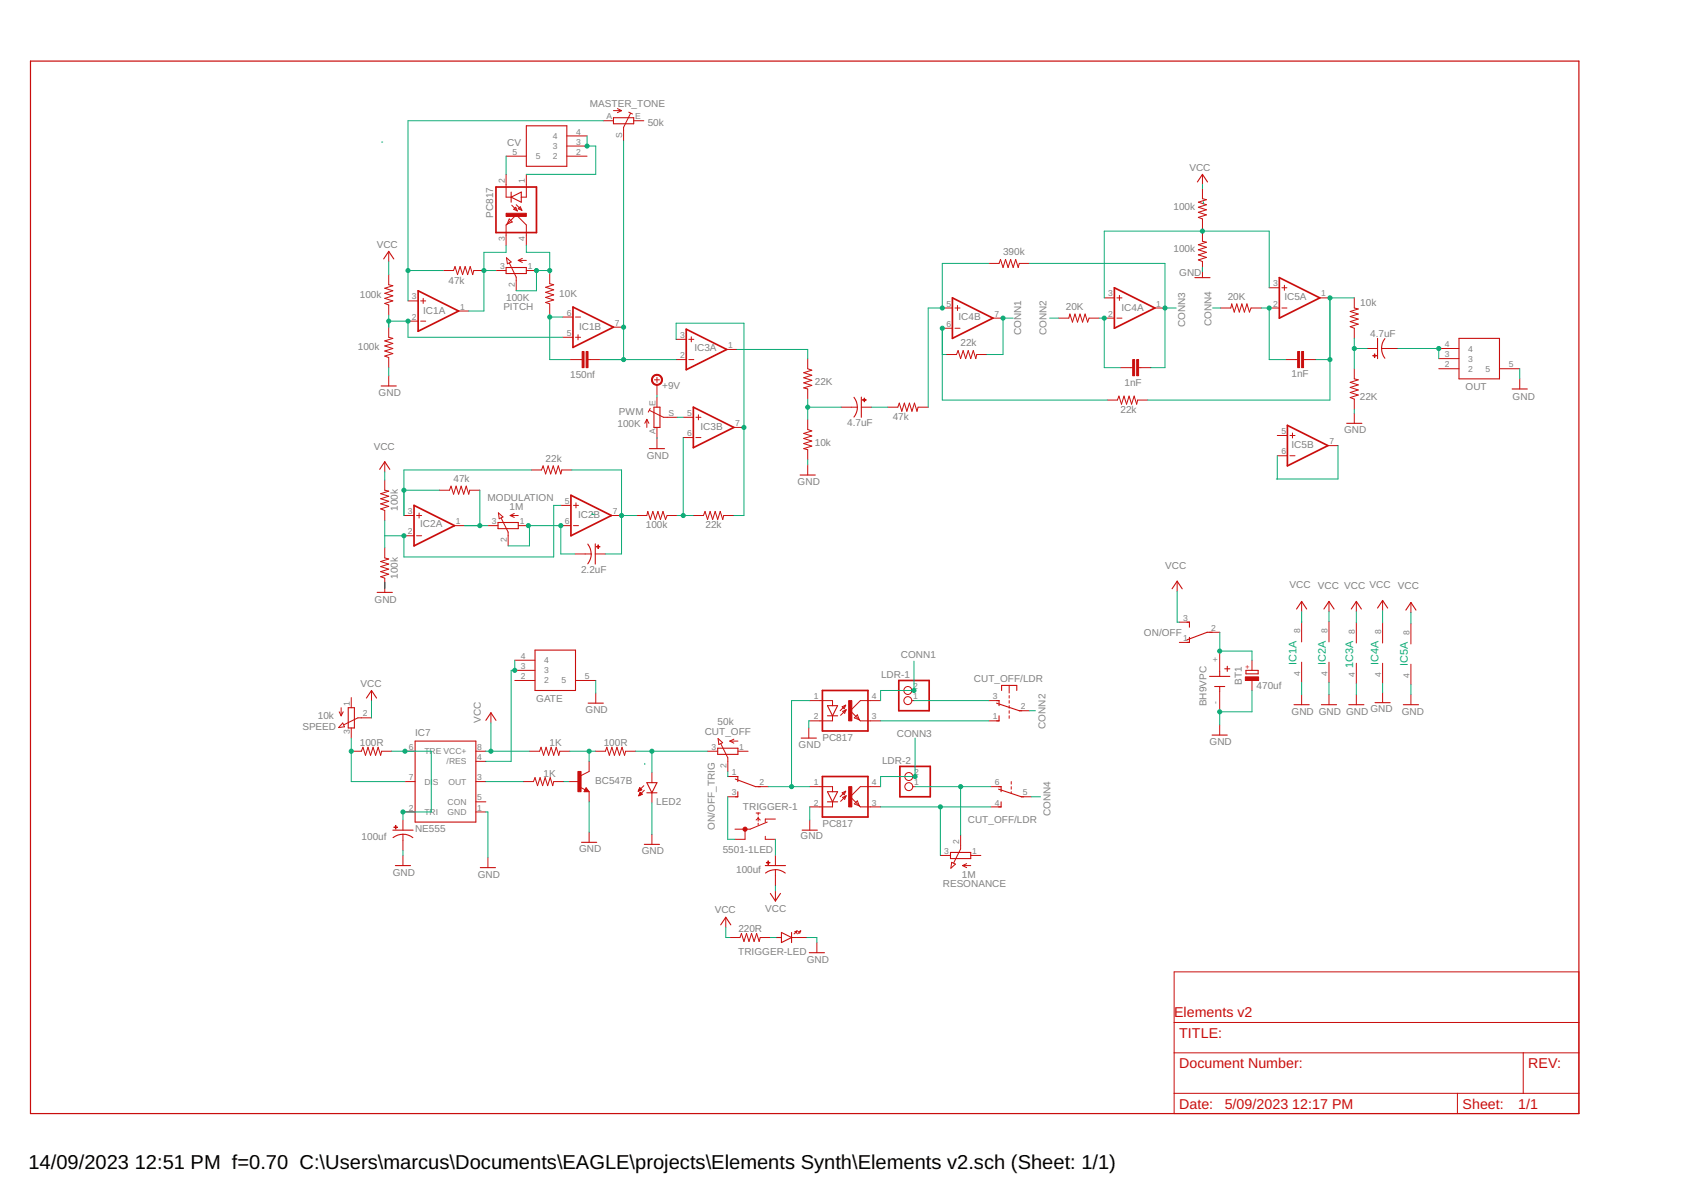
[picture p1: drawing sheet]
<svg xmlns="http://www.w3.org/2000/svg" width="297mm" height="210mm" viewBox="0 0 297 210" stroke-linecap="round" stroke-linejoin="round" font-family="sans-serif">
<g fill="none" stroke="#c90d0c" stroke-width=".3">
<path d="M87.1 32.9h7.1v8h-7.1zM73.4 51.1l7.2 3.5-7.2 3.6zM100.6 53.9l7.2 3.6-7.2 3.5zM120.5 57.8l7.2 3.6-7.2 3.5zM167.3 52.3l7.1 3.6-7.1 3.5zM195.7 50.5l7.2 3.6-7.2 3.6zM224.7 48.8l7.1 3.5-7.1 3.6zM121.8 71.5l7.1 3.6-7.1 3.5zM226.1 74.7l7.2 3.6-7.2 3.5zM72.7 88.8l7.1 3.5-7.1 3.6zM100.3 87l7.1 3.6-7.1 3.5zM157.9 119.5h5.3v5.3h-5.3z"/>
<path d="M144.5 121.3h8v7.1h-8zM144.5 136.4h8v7.1h-8zM158.1 134.6h5.3v5.4h-5.3z"/>
</g>
<g fill="none" stroke="#c90d0c" stroke-width=".18">
<path d="M107.8 19.4h1.4M108.5 19.1l.7 .3M109.2 19.4l-.7 .4M110.4 19.7l.7 .3M110.8 19.9l-1.3 2.5v2.4M88.9 30.6v4h.9M88.9 27.4h3.6M89.1 39.3l1.6-1.6 1.8 1.8v3.6M89.1 39.3l-.2 .2v3.6M89.5 38.5l.5 .5-.9 .3zM89.9 36l1 1M90.2 36.8l.4-.4 .3 .6z"/>
<path d="M90.7 36l1 .9M91.4 36.3l.3 .6-.7-.2zM92.5 30.6v4h-.9M99.6 27.4h3.5M99.6 25.7h3.5M99.6 23.9h3.5M106 21.2h1.8M111.3 21.2h1.8M211.2 33.1v1.8l.7 .2-1.4 .4 1.4 .5-1.4 .4 1.4 .5-1.4 .4 1.4 .4-1.4 .5 .7 .3v1.7M211.2 30.6v1.8M68.3 48.2v1.8l.7 .2-1.4 .4 1.4 .5-1.4 .4 1.4 .5-1.4 .4 1.4 .5-1.4 .4 .7 .3v1.8M68.3 44.2v1.7"/>
<path d="M68.3 57.5v1.7l.7 .2-1.4 .5 1.4 .4-1.4 .5 1.4 .4-1.4 .5 1.4 .4-1.4 .4 .7 .3v1.8M71.7 52.9h1.7M71.7 56.4h1.7M73.9 52.9h.9M73.9 56.4h.9M74.3 52.4v.9M77.9 47.5h1.8l.2-.7 .5 1.4 .4-1.4 .5 1.4 .4-1.4 .4 1.4 .5-1.4 .4 1.4 .2-.7h1.8M80.6 54.6h1.7M87.1 47.5h1.8M89 45.3l.8 .7-.7 .3zM89.5 46.2l1.2 2.5v2.4M91 45.7h1.5"/>
<path d="M91 45.7l.8 .4M91.8 45.4l-.8 .3M92.5 47.5h1.7M96.6 48v1.8l.7 .2-1.5 .5 1.5 .4-1.5 .5 1.5 .4-1.5 .4 1.5 .5-1.5 .4 .8 .3v1.8M98.9 59.2h1.7M98.9 55.7h1.7M101.1 59.2h.9M101.1 55.7h.9M101.5 58.8v.9M107.8 57.5h1.7M118.8 59.6h1.7M121 59.6h.9"/>
<path d="M121.4 59.2v.8M165.5 54.1h1.8M165.5 57.7h1.8M167.7 54.1h.9M167.7 57.7h.9M168.2 53.7v.8M173.7 46.3h1.8l.2-.7 .5 1.4 .4-1.4 .5 1.4 .4-1.4 .5 1.4 .4-1.4 .5 1.4 .1-.7h1.8M174.4 55.9h1.8M186 55.9h1.7l.2-.7 .5 1.4 .4-1.4 .5 1.4 .4-1.4 .5 1.4 .4-1.4 .5 1.4 .2-.7h1.8M194 55.9h1.7M194 52.3h1.7M196.2 55.9h.9"/>
<path d="M196.2 52.3h.9M196.6 51.9v.9M202.9 54.1h1.7M211.2 40.6v1.8l.7 .1-1.4 .5 1.4 .4-1.4 .5 1.4 .4-1.4 .5 1.4 .4-1.4 .5 .7 .2v2.9M214.4 54.1h1.8l.2-.7 .4 1.4 .5-1.4 .4 1.4 .4-1.4 .5 1.4 .4-1.4 .5 1.4 .3-.7h1.7M222.9 54.1h1.8M222.9 50.5h1.8M225.2 54.1h.9M225.2 50.5h.9M225.6 50.1v.9M231.8 52.3h1.8M237.9 52.3v1.8l.7 .2-1.4 .4 1.4 .5-1.4 .4 1.4 .4-1.4 .5 1.4 .4-1.4 .5 .7 .3v1.7"/>
<path d="M68.3 66v1.8M100.1 63.2h2.1M103.3 63.2h2.2M113.6 73.7v1.4M113.6 73.7l-.3 .7M113.6 73.7l.4 .7M114.1 72.1l2.4 1.2h2.5M114.2 71.7l-.3 .7M115 66.7h.8M115.4 66.3v.9M115.4 67.6v1.8M115.4 69.7v1.8"/>
<path d="M115.4 75.1v1.8M115.4 77v1.8M118.8 63.2h1.7M120 73.3h1.8M120 76.9h1.8M121 63.2h.9M122.2 73.3h.9M122.2 76.9h.9M122.7 72.9v.8M127.7 61.4h1.7M128.9 75.1h1.8M141.9 73.7v1.7l.7 .3-1.4 .4 1.4 .5-1.4 .4 1.4 .5-1.4 .4 1.4 .5-1.4 .4 .7 .2v1.8"/>
<path d="M141.9 63v1.8l.7 .2-1.4 .5 1.4 .4-1.4 .5 1.4 .4-1.4 .4 1.4 .5-1.4 .4 .7 .2v1.8M147.8 71.5h2.8M151.3 71.5h1.8M155.9 71.5h1.8l.3-.7 .4 1.4 .5-1.4 .4 1.4 .4-1.4 .5 1.4 .4-1.4 .5 1.4 .2-.7h1.7M166.2 62.3h1.8l.3-.7 .4 1.4 .5-1.4 .4 1.4 .5-1.4 .4 1.4 .5-1.4 .4 1.4 .2-.7h1.8M194.5 70.3h1.8l.3-.7 .4 1.4 .4-1.4 .5 1.4 .4-1.4 .5 1.4 .4-1.4 .5 1.4 .1-.7h1.8M196.8 64.6h2.1M200 64.6h2.2M224.4 76.5h1.7M225.8 63.2h2.1M226.6 76.5h.9M227 76.1v.8"/>
<path d="M229 63.2h2.1M233.3 78.3h1.7M237.9 64.8v1.7l.7 .2-1.4 .5 1.4 .4-1.4 .5 1.4 .4-1.4 .4 1.4 .5-1.4 .4 .7 .3v1.8M237.9 72.6v1.8M240.2 61.2h1.8M242.7 61.2h2.8M252.7 61.2h3.6M252.7 64.8h3.6M252.7 63h3.6M263.4 64.8h3.6M267 66.5v1.8M67.6 96.2v1.8l.7 .2-1.4 .4 1.4 .5-1.4 .4 1.4 .5-1.4 .4 1.4 .5-1.4 .4 .7 .3v2.5"/>
<path d="M67.6 81.1v1.8M67.6 84.3v1.8l.7 .2-1.4 .4 1.4 .5-1.4 .4 1.4 .5-1.4 .4 1.4 .4-1.4 .5 .7 .3v1.7M71 90.6h1.7M71 94.1h1.7M73.2 90.6h.9M73.2 94.1h.9M73.6 90.1v.9M77.2 86.1h1.8l.2-.7 .5 1.4 .4-1.4 .5 1.4 .4-1.4 .4 1.4 .5-1.4 .4 1.4 .2-.7h1.8M79.8 92.3h1.8M85.7 92.3h1.8M87.5 90.1l.8 .7-.6 .3zM88 91l1.3 2.5v2.4"/>
<path d="M89.6 90.6h1.4M89.6 90.6l.7 .3M90.3 90.2l-.7 .4M91 92.3h1.8M93.3 82.5h1.8l.3-.7 .4 1.4 .5-1.4 .4 1.4 .5-1.4 .4 1.4 .5-1.4 .4 1.4 .2-.7h1.8M98.5 92.3h1.8M98.5 88.8h1.8M100.7 92.3h.9M100.7 88.8h.9M101 97.3h2.8M101.2 88.3v.9M104.6 97.3h1.7"/>
<path d="M107.4 90.6h1.8M111.8 90.6h1.8l.2-.8 .4 1.4 .5-1.4 .4 1.4 .5-1.4 .4 1.4 .5-1.4 .4 1.4 .3-.6h1.8M121.8 90.6h1.8l.2-.8 .5 1.4 .4-1.4 .5 1.4 .4-1.4 .5 1.4 .4-1.4 .5 1.4 .1-.6h1.8M141.9 81.7v1.7M224.4 80.1h1.7M226.6 80.1h.9M90.4 119.5h3.6M90.4 117.8h3.6M90.4 116h3.6M101.1 119.5h3.5M206.8 102.1v1.8M207.2 109.3h1.7"/>
<path d="M207.2 112.8h1.7M212.5 111.1h1.8M214.2 114.4v3.5M219.9 116v1.8M219.9 119.5v1.8M228.6 105.6v1.8M228.6 109.2v3.6M228.6 116.3v3.6M233.4 105.6v1.8M233.4 109.2v3.6M233.4 116.3v3.6M238.3 105.6v1.8"/>
<path d="M238.3 109.4v3.5M238.3 116.5v3.6M242.9 105.5v1.8M242.9 109.4v3.5M242.9 116.5v3.6M247.8 105.8v1.8M247.8 109.6v3.5M247.8 116.7v3.5M59.6 125l.3 .7M59.9 124.3v1.4M60.2 127l.3 .7-1 .1zM60.3 125l-.4 .7"/>
<path d="M61.7 132h1.8l.3-.7 .4 1.4 .4-1.4 .5 1.4 .4-1.4 .5 1.4 .4-1.4 .5 1.4 .1-.7h1.8M61.7 122.5v1.8M61.7 127.9v1.7M65.3 126.1h-2.4l-2.5 1.2M65.3 121.3v1.8M71.1 132h1.8M71.1 137.3h1.8M83.6 132h1.7M83.6 137.3h1.7M83.6 133.7h1.7M86.2 125.2v1.8M91.9 137.3h1.8l.3-.7 .4 1.4 .5-1.4 .4 1.4 .5-1.4 .4 1.4 .4-1.4 .5 1.4 .2-.7h1.7"/>
<path d="M93 132h1.8l.2-.7 .5 1.4 .4-1.4 .5 1.4 .4-1.4 .5 1.4 .4-1.4 .4 1.4 .2-.7h1.8M99.9 137.3h1.8M101.9 138.3l.9 .4M103 138.4l.5 .7h-.9zM103.5 133.7v1.8l-1.4 .7M103.5 139.1v1.7M104.6 132h1.7l.3-.7 .4 1.4 .5-1.4 .4 1.4 .5-1.4 .4 1.4 .5-1.4 .4 1.4 .2-.7h1.8M104.6 121.7v1.8M112.1 139h.1M112.1 138.9h.2M112.2 138.8h.3M112.2 138.7h.5"/>
<path d="M112.2 139.7h.2M112.3 138.6h.3M112.3 139.6h.2M112.3 139.6h.4M112.3 138.5h.2M112.3 139.5h.5M112.4 139.4h.3M112.4 138.4l.3 .3-.6 .3zM112.4 139.3h.2M112.5 139.2l.3 .3-.6 .3zM112.5 139.2h.1M113.1 138l-1 1"/>
<path d="M113.2 138.8l-1 1M114.5 135.7v1.8M114.5 139.3v1.7M124.3 132h1.8M126.1 129.7l.8 .8-.6 .3zM126.6 130.6l1.2 2.5v2.4M127.8 140h1.8M127.8 136.4h1.8M128.2 130.2h1.4M128.2 130.2l.7 .3M128.9 129.8l-.7 .4M129.6 132h1.8"/>
<path d="M133.2 138.2h1.7M142.1 127.9v1.7M142.2 123.1h4v.9M142.2 138.2h4v.9M146.2 125.7v.9h-4M147.9 124.1l.6-.2-.2 .6zM147.9 139.3l.6-.3-.2 .6zM148 124.9l.6-.2-.2 .6zM148.5 123.9l-.9 .9M148.5 139l-.9 1M148.6 124.7l-.9 .9M148.6 139.8l-.9 1"/>
<path d="M150.6 125.6l.4 .8-.9-.3zM154.7 123.1h-3.6l-1.7 1.7 1.7 1.8h3.6M154.7 138.2h-3.6l-1.7 1.8 1.7 1.7h3.6M160.2 123.1h.3M160.2 121.3h.3M160.3 138.2h.4M160.3 136.4h.4M173.7 123.1h1.8M173.7 126.6h1.8M174.1 138.2h1.8M177.3 120.4v1.3M177.3 122.2v.4"/>
<path d="M177.3 123.1v.4M177.3 124v.4M177.3 124.8v.5M177.3 125.7v.5M177.6 137.3v.4M177.6 138.2v.4M177.6 139.1v.2M179 124.8h1.8M179.4 140h1.8M214.2 121.5v3.5M214.2 127.3v1.8M228.6 122v1.8"/>
<path d="M233.4 122v1.8M238.3 122v1.8M242.9 121.6v1.8M247.8 122v1.8M70.8 144v1.8M70.8 146.5v2.9M70.8 150.3v1.7M71.1 142.6h1.8M83.6 142.6h1.7M83.6 140.8h1.7M85.7 150.6v1.8M103.5 146.2v1.8"/>
<path d="M114.5 146.5v1.8M130.9 145.6v1.8h-1.8M132.8 142.8h.7M132.8 144l.4-.3 .3 .3M133.2 142.8v.4M133.2 143.5v.7M133.2 144.6v.3M134.4 146.9v.5h1.8M134.8 144.4l-3 1.2h-2.7M136.2 150.3v1.7M136.2 152.8v2.8M136.2 156.5v1.8"/>
<path d="M136.2 143.9h-1.8v.5M142.2 144v1.8M146.2 140.8v.9h-4M148 140.1l.6-.3-.2 .6zM150.6 140.7l.4 .9-.9-.4zM165.2 150.3h1.8M167.2 151.5l.6 .3-.8 .7zM168.7 146.7v2.4l-1.2 2.5M169.1 152h1.4M169.1 152l.7 .4M169.8 151.7l-.7 .3M170.5 150.3h1.8"/>
<path d="M174.1 141.7h1.8M127.5 161.1v1.8M128.2 164.7h1.8l.2-.7 .5 1.4 .4-1.4 .5 1.4 .4-1.4 .5 1.4 .4-1.4 .4 1.4 .2-.7h1.8M139 164.7h2.7M140 163.5l-.5 .5M140 163.5l-.4 .2M140 163.5l-.2 .5M140.7 163.5l-.6 .5M140.7 163.5l-.5 .2M140.7 163.5l-.2 .5M143.5 165.6v1.7M206.2 170.7h71.1v24.9h-71.1z"/>
<path d="M206.2 179.6h71.1M206.2 184.9h71.1M206.2 192h71.1M256 192v3.6M267.6 184.9v7.1"/>
<circle cx="159.5" cy="123.1" r=".7"/>
<circle cx="159.5" cy="121.3" r=".7"/>
<circle cx="159.6" cy="138.2" r=".7"/>
<circle cx="159.6" cy="136.4" r=".7"/>
</g>
<g fill="none" stroke="#c90d0c" stroke-width=".19">
<path d="M89.8 34.6l1.8-.9v1.8zM89.8 33.7v1.8M92.5 22.1h7.1v7.1h-7.1zM107.8 20.7h3.5v1h-3.5zM210.3 32l.9-1.4 .9 1.4M67.4 45.5l.9-1.3 .9 1.3M88.9 47h3.6v1h-3.6zM209.9 48.8h2.7M242 59.4v3.6M243.3 59.5a2.7 2.7 0 0 0-.6 1.7M256.3 59.4h7.1v7.1h-7.1zM67 67.8h2.6"/>
<path d="M114.1 78.8h2.6M114.9 71.5h1v3.6h-1zM150 69.8a2.84 2.84 0 0 1 0 3.5M151.3 69.7v3.6M236.6 74.4h2.6M242.7 61.2a2.85 2.85 0 0 0 .6 1.7M265.6 68.3h2.7M66.7 82.4l.9-1.3 .9 1.3M87.5 91.8h3.5v1.1h-3.5zM103.3 95.6a2.76 2.76 0 0 1 0 3.4M104.6 95.5v3.6M140.5 83.4h2.7"/>
<path d="M66.3 104.1h2.6M94 114.2h7.1v7.1h-7.1zM205.9 103.4l.9-1.3 .9 1.3M208.5 109.3h.4v.9M208.9 112v.8h-.4M212.5 118.8h3.5M212.9 111.1h-.9l-3.5 1.3M214.2 117.9v.9M215.1 117.5h.9M215.6 117v.9M218.9 117.8h2.1v.6h-2.1zM227.8 107l.8-1.4 .9 1.4"/>
<path d="M232.6 107l.8-1.4 .9 1.4M237.4 107l.9-1.4 .8 1.4M242 106.8l.9-1.3 .9 1.3M247 107.2l.8-1.4 .9 1.4M61.2 124.3h1.1v3.6h-1.1zM64.4 122.6l.9-1.3 .8 1.3M72.9 130.2h10.7v14.2h-10.7zM85.3 126.5l.9-1.3 .9 1.3M103 138.7v.2h-.2l.2-.4 .3 .5h-.5M103.3 123.5h2.7M113.6 137.5h1.8l-.9 1.8zM113.6 139.3h1.8"/>
<path d="M126.1 131.4h3.5v1.1h-3.5zM129.2 136.8l3.5 1.4h.9M129.2 136.4h.4v.9M129.6 139.1v.9h-.4M140.7 129.6h2.7M145.4 124h1.7l-.9 1.7zM145.4 125.7h1.7M145.4 139.1h1.7l-.9 1.7zM175 123.5l4 1.3h.5M175 123.1h.5v.9M175.4 138.6l4 1.4h.4M175.4 138.2h.5v.9"/>
<path d="M175.5 125.7v.9h-.5M175.9 121.3v-.9h2.7v.9M212.9 129.1h2.7M213.4 120.6h1.7M214.2 120.6v.9M227.3 123.8h2.7M232.1 123.8h2.7M236.9 123.8h2.7M241.5 123.4h2.7M246.5 123.8h2.7M69 145.8h3.6M69 147.1a2.84 2.84 0 0 1 3.5 0"/>
<path d="M69.4 152h2.7M84.4 152.4h2.6M102.2 148h2.6M113.2 148.3h2.6M134.4 152h3.6M135.3 156.9l.9 1.4 .9-1.4M136.2 152.7a3 3 0 0 1 1.7 .7M136.2 152.8a2.81 2.81 0 0 0-1.7 .6M140.9 145.8h2.7M145.4 140.8h1.7M167 149.7h3.5v1.1h-3.5zM175.9 140.8v.9h-.5"/>
<path d="M126.6 162.5l.9-1.4 .9 1.4M136.4 164.7h.9M137.3 163.8l1.7 .9-1.7 .9zM139 163.8v1.8M142.2 167.3h2.6"/>
</g>
<g fill="#c90d0c" stroke="#c90d0c" stroke-width=".18">
<path d="M103 61.7h.3v2.9h-.3z"/>
<path d="M102.3 61.7h.3v2.9h-.3z"/>
<path d="M105 95.7l.1 .7z"/>
<path d="M104.8 96l.6 .1z"/>
<path d="M151.8 69.9l.1 .7z"/>
<path d="M151.5 70.2l.6 .1z"/>
<path d="M199.7 63.2h.3v2.8h-.3z"/>
<path d="M199 63.2h.3v2.8h-.3z"/>
<path d="M228.6 61.7h.4v2.9h-.4z"/>
<path d="M227.9 61.7h.4v2.9h-.4z"/>
<path d="M241.4 62.2l.1 .6z"/>
<path d="M241.2 62.4l.6 .1z"/>
<path d="M101.5 135.5h.6v3.6h-.6z"/>
<path d="M69.2 145.3l.6 .1z"/>
<path d="M69.5 145l.1 .6z"/>
<path d="M149.1 123.1h.5v3.5h-.5z"/>
<path d="M149.1 138.2h.5v3.5h-.5z"/>
<path d="M88.9 37.5h3.6v.5h-3.6z"/>
<path d="M134.6 151.5l.7 .1z"/>
<path d="M134.9 151.2l.1 .6z"/>
<path d="M218.8 118.9h2.3v.6h-2.3z"/>
</g>
<g fill="#c90d0c" stroke="#c90d0c" stroke-width=".18">
<path d="M114.8 66a.98 .98 0 0 1 1.5 .3 .98 .98 0 0 1-.7 1.4 .98 .98 0 0 1-1.2-1h.2a.8 .8 0 0 1 1.1-.7 .8 .8 0 0 1 .2 1.3 .8 .8 0 0 1-1.3-.3v-.3h-.2z" fill-rule="evenodd"/>
<circle cx="130.9" cy="145.6" r=".36"/>
</g>
<path d="M5.4 10.7h271.9v184.9h-271.9z" fill="none" stroke="#c90d0c" stroke-width=".21"/>
<g fill="none" stroke="#0dab76" stroke-width=".18">
<path d="M67 25h.2M88.9 27.4v3.2M103.1 23.9v1.8h1.5v4.9h-12.1M106 21.2h-34.3v31.7M109.5 24.8v38.4M211.2 32.4v.7M211.4 35.4v.4M68.3 56.4h3.4v2.8h27.2M68.3 45.9v2.3M68.3 55.4v2.1M71.7 47.5h6.2M85 47.5h2.1"/>
<path d="M88.9 43.1v1.2h-3.9v10.3h-2.7M92.5 43.1v1.2h4.1v3.7M96.6 47.5h-2.4v3.6h-3.5M96.6 55.2v8h3.5M96.6 55.7h2.3M118.8 59.6v-2.8h11.9v33.8h-1.8M165.5 57.7v12.6h29M173.7 46.3h-8.2v7.8h-2.5v17.4M178 55.9h-1.8v6.4h-2.8M180.8 46.3h23.8v18.3h-2.4M184.4 55.9h1.6M193.1 55.9h.9v8.7h2.8"/>
<path d="M204.6 54.1h2M211.2 40.2v.4M211.2 47v.7M213 54.1h1.4M221.5 54.1h1.4v9.1h2.9M222.9 50.5v-9.9h-28.9v11.7M237.9 59.4v5.4M237.9 52.3h-4.3v18h-32M68.3 64.6v1.4M105.5 63.2h13.3M115.4 69.4v.3M115.4 76.9v.1"/>
<path d="M119 73.3h1M120 76.9v13.7M129.4 61.4h12.5v1.6M141.9 70.1v3.6M141.9 71.5h5.9M153.1 71.5h2.8M165.5 62.3h.7M231.1 63.2h2.5M235 78.3v5.8h-10.8M237.9 71.9v.7M237.9 61.2h2.3M245.5 61.2h7.2v1.8"/>
<path d="M267 64.8v1.7M67.6 82.9v1.4M67.6 91.4v4.8M71 86.1h6.2M81.6 92.3h4.1M84.3 86.1v6.2M92.8 92.3h5.7v5h2.5M93 92.3v3.6h-3.7M93.3 82.5h-22.3v8.1M98.5 88.8h-1.2v9h-26.3v-3.7h-3.4M100.5 82.5h8.7v14.8h-2.9M104 90.2v.2h.4"/>
<path d="M109.2 90.6h2.6M119 90.6h2.8M141.9 80.8v.9M224.4 80.1v4M67.6 102.3v1M90.4 116v1.8h-.6v15.9h-4.5M104.6 119.5v2.2M160.5 116.1v5.2h-5.8v1.8M206.8 103.9v5.4h.4M214.3 111.1l-.1 3.3h5.7v1.6M228.6 107.4v2M228.6 119.9v2.1"/>
<path d="M233.4 107.4v1.8M233.4 119.9v2.1M238.3 107.4v2M242.9 107.3v2.1M247.8 107.6v2M61.7 129.6v7.7h9.4M65.3 123.1v3M68.8 132h7v10.6h-5v1.4M85.3 132h7.7M85.3 137.3h6.6M86.2 127v5M99 137.3h.9"/>
<path d="M100.1 132h4.5M103.5 132v1.7M111.7 132h12.6M113.3 134.1v.2M114.5 132v3.7M127.8 136.4h.1M127.8 140v7.4h1.3M127.8 135.5v.9M134.9 138.2h7.3M142.2 126.6h-.1v1.3M142.2 123.1h-3.2v15.1M154.7 126.6h19"/>
<path d="M160.5 123.1h13.2M160.7 129.6v6.8h-6v1.8M160.7 138.2h13.4M168.7 138.2v8.5M180.8 124.8h1.1M181.2 140h1.6M219.9 121.3v3.7h-5.7v2.3M238.3 120.1v1.9M242.9 120.1v1.5M247.8 120.2v1.8M70.8 149.4v.9M85.3 142.6h.4v8"/>
<path d="M103.5 140.8v5.4M114.5 141v5.5M136.2 147.4v2.9M136.2 155.6v.9M142.2 141.7v2.3M154.7 141.7h19.4M165.2 141.7v8.6M127.5 162.9v1.8h.7M135.3 164.7h1.1M141.7 164.7h1.8v.9"/>
</g>
<g fill="#0dab76" stroke="#0dab76" stroke-width=".18">
<circle cx="71.7" cy="47.5" r=".36"/>
<circle cx="214.2" cy="125" r=".36"/>
<circle cx="86.2" cy="132" r=".36"/>
<circle cx="68.3" cy="56.4" r=".36"/>
<circle cx="71.7" cy="56.4" r=".36"/>
<circle cx="109.5" cy="63.2" r=".36"/>
<circle cx="109.5" cy="57.5" r=".36"/>
<circle cx="71" cy="94.1" r=".36"/>
<circle cx="71" cy="86.1" r=".36"/>
<circle cx="84.3" cy="92.3" r=".36"/>
<circle cx="98.5" cy="92.3" r=".36"/>
<circle cx="92.8" cy="92.3" r=".36"/>
<circle cx="109.2" cy="90.6" r=".36"/>
<circle cx="120" cy="90.6" r=".36"/>
<circle cx="130.7" cy="75.1" r=".36"/>
<circle cx="165.5" cy="54.1" r=".36"/>
<circle cx="165.5" cy="57.7" r=".36"/>
<circle cx="204.6" cy="54.1" r=".36"/>
<circle cx="160.7" cy="136.4" r=".36"/>
<circle cx="194" cy="55.9" r=".36"/>
<circle cx="211.2" cy="40.6" r=".36"/>
<circle cx="222.9" cy="54.1" r=".36"/>
<circle cx="85" cy="47.5" r=".36"/>
<circle cx="176.2" cy="55.9" r=".36"/>
<circle cx="160.5" cy="121.3" r=".36"/>
<circle cx="71.1" cy="132" r=".36"/>
<circle cx="70.8" cy="142.6" r=".36"/>
<circle cx="61.7" cy="132" r=".36"/>
<circle cx="103.5" cy="132" r=".36"/>
<circle cx="114.5" cy="132" r=".36"/>
<circle cx="168.7" cy="138.2" r=".36"/>
<circle cx="165.2" cy="141.7" r=".36"/>
<circle cx="96.6" cy="55.7" r=".36"/>
<circle cx="252.7" cy="61.2" r=".36"/>
<circle cx="233.6" cy="63.2" r=".36"/>
<circle cx="233.6" cy="52.3" r=".36"/>
<circle cx="141.9" cy="71.5" r=".36"/>
<circle cx="237.9" cy="61.2" r=".36"/>
<circle cx="94.2" cy="47.5" r=".36"/>
<circle cx="96.6" cy="47.5" r=".36"/>
<circle cx="90.4" cy="117.8" r=".36"/>
<circle cx="139" cy="138.2" r=".36"/>
<circle cx="214.2" cy="114.4" r=".36"/>
<circle cx="103.1" cy="25.7" r=".36"/>
</g>
<g font-size="3.5">
<text x="5" y="205.4">14/09/2023</text>
<text x="23.7" y="205.4">12:51 PM f=0.70 C:\Users\marcus\Documents\EAGLE\projects\Elements Synth\Elements v2.sch (Sheet: 1/1)</text>
</g>
<g font-size="2.5" fill="#c90d0c">
<text x="206.2" y="178.7">Elements v2</text>
<text x="207.1" y="182.3">TITLE:</text>
<text x="207.1" y="187.6">Document Number:</text>
<text x="268.5" y="187.6">REV:</text>
<text x="207.1" y="194.7">Date:</text>
<text x="215.1" y="194.7">5/09/2023</text>
<text x="227" y="194.7">12:17 PM</text>
<text x="256.9" y="194.7">Sheet:</text>
<text x="266.7" y="194.7">1/1</text>
</g>
<g font-size="1.9" fill="#0dab76">
<text x="227.8" y="116.9" transform="rotate(-90 227.8 116.9)">IC1A</text>
<text x="232.9" y="116.9" transform="rotate(-90 232.9 116.9)">IC2A</text>
<text x="237.7" y="117.4" transform="rotate(-90 237.7 117.4)">1C3A</text>
<text x="242.2" y="116.9" transform="rotate(-90 242.2 116.9)">IC4A</text>
<text x="247.3" y="117" transform="rotate(-90 247.3 117)">IC5A</text>
</g>
<g font-size="1.8" fill="#808080">
<text x="103.6" y="18.8">MASTER_TONE</text>
<text x="113.8" y="22.1">50k</text>
<text x="89.1" y="25.7">CV</text>
<text x="208.9" y="30.1">VCC</text>
<text x="86.6" y="38.2" transform="rotate(-90 86.6 38.2)">PC817</text>
<text x="206.1" y="36.9">100k</text>
<text x="66.2" y="43.6">VCC</text>
<text x="176.2" y="44.9">390k</text>
<text x="206.1" y="44.3">100k</text>
<text x="63.2" y="52.3">100k</text>
<text x="78.8" y="49.8">47k</text>
<text x="88.9" y="52.9">100K</text>
<text x="98.2" y="52.1">10K</text>
<text x="207.1" y="48.4">GND</text>
<text x="215.7" y="52.7">20K</text>
<text x="225.6" y="52.8">IC5A</text>
<text x="238.9" y="53.7">10k</text>
<text x="74.3" y="55.1">IC1A</text>
<text x="88.4" y="54.5">PITCH</text>
<text x="101.7" y="57.9">IC1B</text>
<text x="168.4" y="56.1">IC4B</text>
<text x="179.4" y="58.9" transform="rotate(-90 179.4 58.9)">CONN1</text>
<text x="183.8" y="58.9" transform="rotate(-90 183.8 58.9)">CONN2</text>
<text x="187.2" y="54.5">20K</text>
<text x="197" y="54.5">IC4A</text>
<text x="208.2" y="57.5" transform="rotate(-90 208.2 57.5)">CONN3</text>
<text x="212.8" y="57.3" transform="rotate(-90 212.8 57.3)">CONN4</text>
<text x="240.7" y="59.2">4.7uF</text>
<text x="62.9" y="61.4">100k</text>
<text x="122" y="61.7">IC3A</text>
<text x="168.7" y="60.9">22k</text>
<text x="66.5" y="69.6">GND</text>
<text x="100.2" y="66.5">150nf</text>
<text x="116.3" y="68.3">+9V</text>
<text x="143.1" y="67.6">22K</text>
<text x="197.5" y="67.9">1nF</text>
<text x="226.9" y="66.3">1nF</text>
<text x="238.9" y="70.3">22K</text>
<text x="257.4" y="68.5">OUT</text>
<text x="265.7" y="70.3">GND</text>
<text x="108.5" y="75.1">100K</text>
<text x="108.7" y="72.9">PWM</text>
<text x="123" y="75.5">IC3B</text>
<text x="148.8" y="74.8">4.7uF</text>
<text x="156.8" y="73.8">47k</text>
<text x="196.8" y="72.6">22k</text>
<text x="236.1" y="76.1">GND</text>
<text x="65.7" y="79">VCC</text>
<text x="95.8" y="81.1">22k</text>
<text x="113.6" y="80.6">GND</text>
<text x="143.1" y="78.3">10k</text>
<text x="226.9" y="78.7">IC5B</text>
<text x="69.9" y="89.8" transform="rotate(-90 69.9 89.8)">100k</text>
<text x="79.7" y="84.7">47k</text>
<text x="85.6" y="88">MODULATION</text>
<text x="89.5" y="89.7">1M</text>
<text x="140.1" y="85.2">GND</text>
<text x="73.8" y="92.6">IC2A</text>
<text x="101.5" y="91">IC2B</text>
<text x="113.4" y="92.7">100k</text>
<text x="123.9" y="92.7">22k</text>
<text x="69.9" y="101.7" transform="rotate(-90 69.9 101.7)">100k</text>
<text x="102.1" y="100.6">2.2uF</text>
<text x="204.7" y="100">VCC</text>
<text x="65.8" y="105.8">GND</text>
<text x="226.5" y="103.3">VCC</text>
<text x="231.5" y="103.5">VCC VCC VCC</text>
<text x="245.6" y="103.5">VCC</text>
<text x="200.9" y="111.6">ON/OFF</text>
<text x="154.8" y="119.1">LDR-1</text>
<text x="158.2" y="115.6">CONN1</text>
<text x="171.1" y="119.8">CUT_OFF/LDR</text>
<text x="63.3" y="120.6">VCC</text>
<text x="94.2" y="123.3">GATE</text>
<text x="102.9" y="125.3">GND</text>
<text x="211.9" y="124" transform="rotate(-90 211.9 124)">BH9VPC</text>
<text x="218.2" y="120.3" transform="rotate(-90 218.2 120.3)">BT1</text>
<text x="220.7" y="121">470uf</text>
<text x="226.9" y="125.6">GND GND GND</text>
<text x="240.7" y="125">GND</text>
<text x="246.2" y="125.6">GND</text>
<text x="53.1" y="128.1">SPEED</text>
<text x="55.8" y="126.3">10k</text>
<text x="63.2" y="131.1">100R</text>
<text x="72.9" y="129.3">IC7</text>
<text x="84.5" y="127" transform="rotate(-90 84.5 127)">VCC</text>
<text x="96.5" y="131.1">1K</text>
<text x="106.1" y="131.1">100R</text>
<text x="123.8" y="129">CUT_OFF</text>
<text x="126.1" y="127.3">50k</text>
<text x="140.3" y="131.4">GND</text>
<text x="144.5" y="130.2">PC817</text>
<text x="157.5" y="129.5">CONN3</text>
<text x="183.7" y="128.1" transform="rotate(-90 183.7 128.1)">CONN2</text>
<text x="212.5" y="130.9">GND</text>
<text x="95.5" y="136.4">1K</text>
<text x="104.6" y="137.6">BC547B</text>
<text x="154.9" y="134.2">LDR-2</text>
<text x="115.3" y="141.4">LED2</text>
<text x="130.5" y="142.3">TRIGGER-1</text>
<text x="184.6" y="143.3" transform="rotate(-90 184.6 143.3)">CONN4</text>
<text x="63.5" y="147.5">100uf</text>
<text x="72.9" y="146.2">NE555</text>
<text x="101.7" y="149.7">GND</text>
<text x="125.5" y="145.7" transform="rotate(-90 125.5 145.7)">ON/OFF_TRIG</text>
<text x="127" y="149.9">5501-1LED</text>
<text x="140.6" y="147.4">GND</text>
<text x="144.5" y="145.3">PC817</text>
<text x="170" y="144.6">CUT_OFF/LDR</text>
<text x="69" y="153.8">GND</text>
<text x="83.9" y="154.2">GND</text>
<text x="112.7" y="150.1">GND</text>
<text x="129.3" y="153.4">100uf</text>
<text x="165.6" y="155.9">RESONANCE</text>
<text x="169" y="154.2">1M</text>
<text x="125.6" y="160.4">VCC</text>
<text x="134.4" y="160.2">VCC</text>
<text x="129.7" y="167.7">TRIGGER-LED</text>
<text x="129.7" y="163.8">220R</text>
<text x="141.7" y="169.1">GND</text>
</g>
<g font-size="1.5" fill="#808080">
<text x="101.2" y="23.6">4</text>
<text x="106.5" y="21">A</text>
<text x="111.6" y="21">E</text>
<text x="90" y="27.2">5</text>
<text x="94.1" y="28">5</text>
<text x="97.1" y="28">2</text>
<text x="97.1" y="26.2">3</text>
<text x="97.1" y="24.4">4</text>
<text x="101.2" y="27.2">2</text>
<text x="101.2" y="25.4">3</text>
<text x="109.3" y="24.2" transform="rotate(-90 109.3 24.2)">S</text>
<text x="88.7" y="32.2" transform="rotate(-90 88.7 32.2)">2</text>
<text x="92.2" y="32.2" transform="rotate(-90 92.2 32.2)">1</text>
<text x="87.8" y="47.3">3</text>
<text x="88.7" y="42.4" transform="rotate(-90 88.7 42.4)">3</text>
<text x="92.2" y="42.4" transform="rotate(-90 92.2 42.4)">4</text>
<text x="92.7" y="47.3">1</text>
<text x="72.4" y="52.6">3</text>
<text x="90.4" y="50.4" transform="rotate(-90 90.4 50.4)">2</text>
<text x="166.2" y="53.9">5</text>
<text x="194.7" y="52.1">3</text>
<text x="203.1" y="53.9">1</text>
<text x="223.7" y="53.9">2</text>
<text x="223.7" y="50.3">3</text>
<text x="232.1" y="52.1">1</text>
<text x="72.4" y="56.2">2</text>
<text x="80.8" y="54.4">1</text>
<text x="99.6" y="55.5">6</text>
<text x="99.6" y="59">5</text>
<text x="108" y="57.2">7</text>
<text x="119.5" y="59.4">3</text>
<text x="166.2" y="57.4">6</text>
<text x="174.7" y="55.6">7</text>
<text x="194.7" y="55.6">2</text>
<text x="119.5" y="62.9">2</text>
<text x="127.9" y="61.1">1</text>
<text x="253.8" y="64.5">2</text>
<text x="253.8" y="62.7">3</text>
<text x="253.8" y="61">4</text>
<text x="257.9" y="65.3">2</text>
<text x="257.9" y="63.5">3</text>
<text x="257.9" y="61.7">4</text>
<text x="260.9" y="65.3">5</text>
<text x="265" y="64.5">5</text>
<text x="115.1" y="71.3" transform="rotate(-90 115.1 71.3)">E</text>
<text x="115.1" y="76.3" transform="rotate(-90 115.1 76.3)">A</text>
<text x="117.4" y="73">S</text>
<text x="120.7" y="76.6">6</text>
<text x="120.7" y="73">5</text>
<text x="129.2" y="74.8">7</text>
<text x="225.1" y="76.2">5</text>
<text x="225.1" y="79.8">6</text>
<text x="233.5" y="78">7</text>
<text x="99.2" y="88.5">5</text>
<text x="71.7" y="93.8">2</text>
<text x="71.7" y="90.3">3</text>
<text x="80.1" y="92.1">1</text>
<text x="86.4" y="92.1">3</text>
<text x="89" y="95.2" transform="rotate(-90 89 95.2)">2</text>
<text x="91.3" y="92.1">1</text>
<text x="99.2" y="92.1">6</text>
<text x="107.6" y="90.3">7</text>
<text x="207.9" y="109">3</text>
<text x="207.9" y="112.6">1</text>
<text x="212.7" y="110.8">2</text>
<text x="228.4" y="111.1" transform="rotate(-90 228.4 111.1)">8</text>
<text x="233.2" y="111.1" transform="rotate(-90 233.2 111.1)">8</text>
<text x="238" y="111.3" transform="rotate(-90 238 111.3)">8</text>
<text x="242.6" y="111.3" transform="rotate(-90 242.6 111.3)">8</text>
<text x="247.6" y="111.5" transform="rotate(-90 247.6 111.5)">8</text>
<text x="91.5" y="119.3">2</text>
<text x="91.5" y="117.5">3</text>
<text x="91.5" y="115.7">4</text>
<text x="95.6" y="118.3">3</text>
<text x="95.6" y="116.5">4</text>
<text x="102.7" y="119.3">5</text>
<text x="214" y="116.3" transform="rotate(-90 214 116.3)">+</text>
<text x="228.4" y="118.8" transform="rotate(-90 228.4 118.8)">4</text>
<text x="233.2" y="118.8" transform="rotate(-90 233.2 118.8)">4</text>
<text x="238" y="119" transform="rotate(-90 238 119)">4</text>
<text x="242.6" y="119" transform="rotate(-90 242.6 119)">4</text>
<text x="247.6" y="119.1" transform="rotate(-90 247.6 119.1)">4</text>
<text x="61.5" y="124.1" transform="rotate(-90 61.5 124.1)">1</text>
<text x="63.7" y="125.8">2</text>
<text x="95.6" y="120.1">2</text>
<text x="98.6" y="120">5</text>
<text x="142.9" y="122.8">1</text>
<text x="153.2" y="122.8">4</text>
<text x="160.4" y="122.8">1</text>
<text x="160.4" y="121">2</text>
<text x="174.4" y="122.8">3</text>
<text x="179.3" y="124.6">2</text>
<text x="214" y="123.6" transform="rotate(-90 214 123.6)">-</text>
<text x="61.5" y="128.9" transform="rotate(-90 61.5 128.9)">3</text>
<text x="71.8" y="131.7">6</text>
<text x="83.8" y="131.7">8</text>
<text x="125" y="131.7">3</text>
<text x="129.9" y="131.7">1</text>
<text x="142.9" y="126.4">2</text>
<text x="153.2" y="126.4">3</text>
<text x="174.4" y="126.4">1</text>
<text x="71.8" y="137">7</text>
<text x="74.5" y="132.5">TRE VCC+</text>
<text x="74.5" y="137.8">DI</text>
<text x="76" y="137.8">S</text>
<text x="78.4" y="134.3">/RES</text>
<text x="78.8" y="137.8">OUT</text>
<text x="83.8" y="137">3</text>
<text x="83.8" y="133.5">4</text>
<text x="127.6" y="134.8" transform="rotate(-90 127.6 134.8)">2</text>
<text x="128.5" y="136.2">1</text>
<text x="133.4" y="137.9">2</text>
<text x="142.9" y="137.9">1</text>
<text x="153.2" y="137.9">4</text>
<text x="160.6" y="137.9">1</text>
<text x="160.6" y="136.2">2</text>
<text x="174.8" y="137.9">6</text>
<text x="71.8" y="142.4">2</text>
<text x="74.5" y="143.2">TRI</text>
<text x="78.6" y="143.2">GND</text>
<text x="78.6" y="141.4">CON</text>
<text x="83.8" y="142.4">1</text>
<text x="83.8" y="140.6">5</text>
<text x="128.5" y="139.7">3</text>
<text x="142.9" y="141.5">2</text>
<text x="153.2" y="141.5">3</text>
<text x="174.8" y="141.5">4</text>
<text x="179.6" y="139.7">5</text>
<text x="168.5" y="148.2" transform="rotate(-90 168.5 148.2)">2</text>
<text x="165.9" y="150">3</text>
<text x="170.8" y="150">1</text>
</g>
<text font-size="1.2" fill="#c90d0c" x="219.5" y="117.5" transform="rotate(-90 219.5 117.5)">+</text>
</svg>
